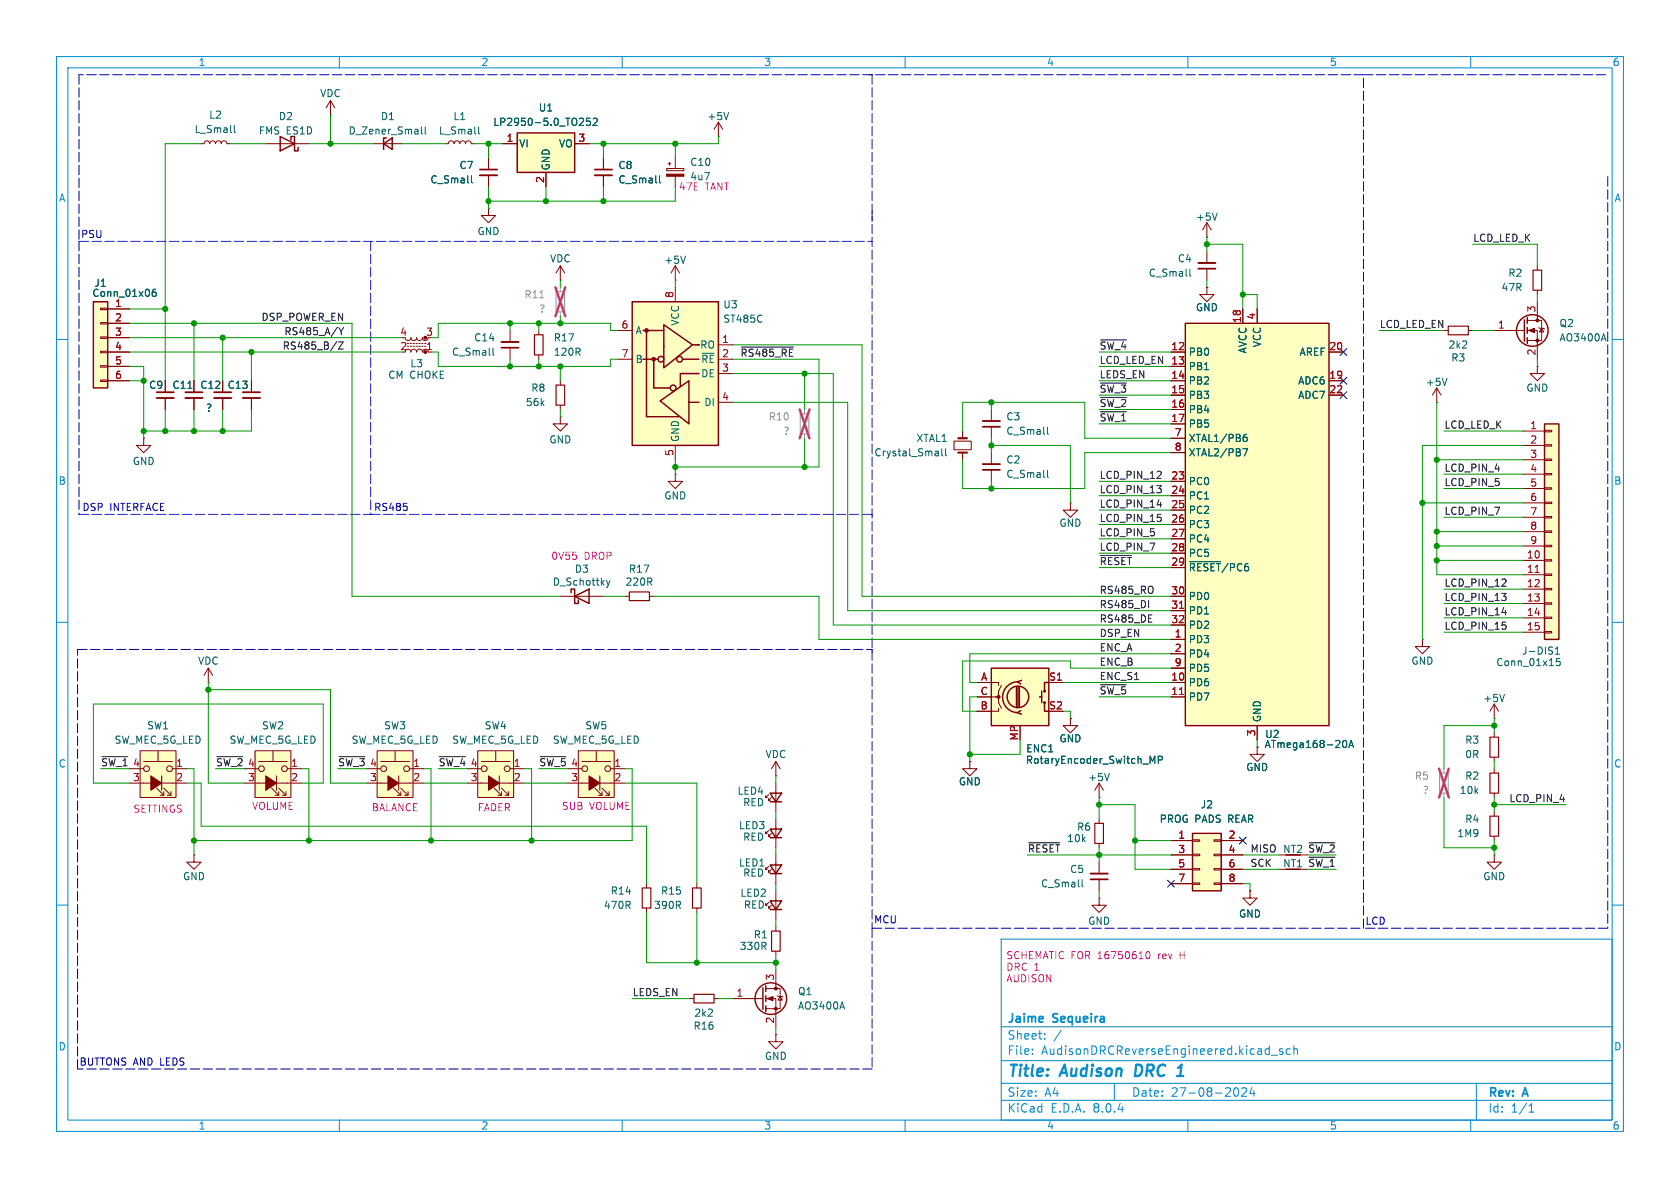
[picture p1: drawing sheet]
<svg xmlns="http://www.w3.org/2000/svg" width="297mm" height="210mm" viewBox="0 0 297 210" stroke-linecap="round" stroke-linejoin="round" font-family="sans-serif">
<g fill="none" stroke="#008bce" stroke-width=".18">
<path d="M10 10h277v190h-277zM12 12h273v186h-273zM60 10v2M110 10v2M160 10v2M210 10v2M260 10v2M10 60h2M285 60h2M10 110h2M285 110h2M10 160h2"/>
<path d="M285 160h2M177 166h108v32h-108zM60 198v2M110 198v2M160 198v2M177 194.5h108M177 191.5h108M177 187.5h108M177 181.5h108M182.5 186.3v.1M182.5 185.5v.1M184.7 183.6v.1"/>
<path d="M184.7 182.8v.1M187.6 182.1l-1.3 2M197 191.5v3M210 198v2M218.3 192.4l.2-.1a.81 .81 0 0 1 .5 .6 .81 .81 0 0 1-.3 .8h-.4M219.5 192.4l.6-.1 .2 .1 .1 .3-.9 1.1h.9M221.3 192.2l-.3 1.1h.9M221.7 192.8v1M224.7 186.5h1.2M226.7 185.5l-.3-.1-.2 .2v.2l.5 .2v.3h-.5M228.1 185.5l-.4-.1-.3 .3v.4l.1 .2h.6M228.7 185.5l.3-.1 .3 .1 .1 .9"/>
<path d="M228.7 184.9v1.5M260 198v2M261 191.5v6.5M270.3 196.6h.9M270.3 195.5l.4-.4v1.5"/>
</g>
<path d="M200.9 188.2l-.3 2h.5M208.1 190.2h1.1M208.7 188.5l.2-.3-.3 2" fill="none" stroke="#008bce" stroke-width=".4"/>
<path d="M34.3 151.1v1.3h1.3l-1.3 1.3-1.3-1.3h1.3M34.3 151.1h.1" fill="none" stroke="#840000" stroke-width=".18"/>
<path d="M24.8 132.7h6.3v8.3h-6.3z" fill="#ffffc2"/>
<g fill="none" stroke="#840000" stroke-width=".18">
<path d="M22.9 138.4h10.1M22.9 135.9h2.5M24.8 132.7h6.3v8.3h-6.3zM25.4 134.6h5.1M27.7 139.3l1.3 1.3M27.9 132.8v1.8M28.6 137.2v2.5M29 140v.6h-.7M29 139.3l1.2 1.3M30.2 140v.6h-.6M30.5 135.9h2.5"/>
<circle cx="25.9" cy="135.9" r=".51"/>
<circle cx="30" cy="135.9" r=".51"/>
</g>
<path d="M26.7 137.2l1.9 1.2-1.9 1.3z" fill="#840000" stroke="#840000" stroke-width=".18"/>
<path d="M45.1 132.7h6.3v8.3h-6.3z" fill="#ffffc2"/>
<g fill="none" stroke="#840000" stroke-width=".18">
<path d="M86.4 36.8v1.3h1.2l-1.2 1.3-1.3-1.3h1.3M86.4 36.8h.1M86.4 27.9v2.1M86.4 31v2M106.7 27.9v2.1M106.7 31v2M213.4 39.4v2.5M213.4 39.4l.7 1.2M213.4 39.4l-.8 1.2M90.2 58.4v2.1M95.2 58.4v.8M99.1 49.5h.1"/>
<path d="M99.1 47l-.8 1.3M99.1 47v2.5M99.1 47l.7 1.3M213.4 41.9h.1M213.4 50.8v1.3h-1.3l1.3 1.2 1.2-1.2h-1.2M213.4 50.8h.1M213.4 44.5v2M213.4 47.5v2M90.2 61.5v2M95.2 62.7v.8M168.7 78h3v1.5h-3zM170.2 76.2v1.3"/>
<path d="M175.3 72.4v2M175.3 75.4v2.1M170.2 80v1.3M175.3 80v2M175.3 83.1v2M36.8 118.1l-.7 1.3M36.8 118.1v2.6M36.8 118.1l.8 1.3M36.8 120.7h.1M43.2 138.4h10.1M43.2 135.9h2.5M45.1 132.7h6.3v8.3h-6.3z"/>
<path d="M45.7 134.6h5.1M48 139.3l1.3 1.3M48.3 132.8v1.8M48.9 137.2v2.5M49.3 140v.6h-.7M49.3 139.3l1.2 1.3M50.5 140v.6h-.6M50.8 135.9h2.5M171.4 134.6v1.3h-1.2l1.2 1.3 1.3-1.3h-1.3M171.4 134.6h.1M194.3 158.8v1.2h1.3l-1.3 1.3-1.3-1.3h1.3M194.3 158.8h.1"/>
<path d="M194.3 152.4v2M194.3 155.4v2.1M221 157.5v1.3h1.2l-1.2 1.2-1.3-1.2h1.3M221 157.5h.1M226.1 153.7h2.5M226.1 151.1h2.5"/>
<circle cx="46.2" cy="135.9" r=".51"/>
<circle cx="50.3" cy="135.9" r=".51"/>
</g>
<path d="M47 137.2l1.9 1.2-1.9 1.3z" fill="#840000" stroke="#840000" stroke-width=".18"/>
<path d="M84.8 31h3.1M105.2 31h3M211.8 46.5h3.1M88.6 60.5h3.1M173.7 74.4h3.1M173.7 82h3.1M192.8 154.4h3" fill="none" stroke="#840000" stroke-width=".33"/>
<path d="M84.8 30h3.1M105.2 30h3M211.8 47.5h3.1M88.6 61.5h3.1M173.7 75.4h3.1M173.7 83.1h3.1M192.8 155.4h3" fill="none" stroke="#840000" stroke-width=".3"/>
<g fill="none" stroke="#006464" stroke-width=".18">
<path d="M83.3 31.1v1.1l.2 .1M116.6 31.1v1.1l.2 .1M215.2 37.7l-.4 1.2M210.3 47.6v1.1l.2 .1M87.2 61.5v1.1l.1 .2M165.8 79.8l.1 .8M166.5 79.3v1.1l.2 .2M167.2 79.3v1.1l.1 .2M185.2 75.5v1.1l.1 .2M165.9 80.5l-.1 .1M165.9 80l-.1 .1M185.2 83.1v1.1l.1 .2"/>
<path d="M191.3 155.5v1.1l.2 .2"/>
</g>
<path d="M169.4 77.5h1.5M169.4 80h1.5" fill="none" stroke="#840000" stroke-width=".38"/>
<path d="M98.3 51.6h1.5v3.5h-1.5z" fill="none" stroke="#a1a1a1" stroke-width=".2"/>
<path d="M99.1 50.8v.8M99.1 55.1v.8" fill="none" stroke="#a1a1a1" stroke-width=".18"/>
<path d="M95.4 52.6h.8" fill="none" stroke="#989898" stroke-width=".18"/>
<path d="M98.2 50.8l1.7 5.1M99.9 50.8l-1.7 5.1" fill="none" stroke="#e65255" stroke-width=".46"/>
<path d="M94.5 59.2h1.5v3.5h-1.5z" fill="none" stroke="#840000" stroke-width=".2"/>
<path d="M175.3 118.1h10.1v10.2h-10.1z" fill="#ffffc2"/>
<g fill="none" stroke="#840000" stroke-width=".25">
<path d="M175.3 118.1h10.1v10.2h-10.1zM179.7 121.4v3.6M180 120.5a2.73 2.73 0 0 0-2.8 2.7 2.73 2.73 0 0 0 2.8 2.8M180 121.4v3.6M180.2 121.4v3.6M180.5 125.6l-.7 .4 .8 .2M180.6 120.3l-.8 .2 .7 .4M183.8 123.2h.3M184.1 122.2v2M184.7 124.2v1.5h.7M185.4 120.7h-.7v1.5"/>
<circle cx="180" cy="123.2" r="1.9"/>
<circle cx="184.7" cy="122.2" r=".13"/>
<circle cx="184.7" cy="124.2" r=".13"/>
</g>
<circle cx="176.5" cy="123.2" r=".25" fill="#840000" stroke="#840000" stroke-width=".18"/>
<path d="M172.7 120.7h3.8v.5M172.7 123.2h3.8v1l.5 1M176.5 125.2v.5h-3.8M177 121.2l-.5 1v1h-.5M185.4 120.7h2.6M189.2 127v1.3h-1.2l1.2 1.2 1.3-1.2h-1.3M189.2 127h.1" fill="none" stroke="#840000" stroke-width=".18"/>
<path d="M203.3 133.7l.4 .9 .5-.9v1.2M204.8 134.3h.6l.1-.2-.1-.3-.6-.1v1.2" fill="none" stroke="#006464" stroke-width=".18"/>
<path d="M66.7 132.7h6.3v8.3h-6.3z" fill="#ffffc2"/>
<g fill="none" stroke="#840000" stroke-width=".18">
<path d="M64.8 138.4h10.1M64.8 135.9h2.5M66.7 132.7h6.3v8.3h-6.3zM67.3 134.6h5.1M69.6 139.3l1.3 1.3M69.8 132.8v1.8M70.5 137.2v2.5M70.9 140v.6h-.7M70.9 139.3l1.2 1.3M72.1 140v.6h-.6M72.4 135.9h2.5"/>
<circle cx="67.8" cy="135.9" r=".51"/>
<circle cx="71.9" cy="135.9" r=".51"/>
</g>
<path d="M68.6 137.2l1.9 1.2-1.9 1.3z" fill="#840000" stroke="#840000" stroke-width=".18"/>
<path d="M210.8 147.3h5.1v10.2h-5.1z" fill="#ffffc2"/>
<g fill="none" stroke="#840000" stroke-width=".18">
<path d="M194.3 138.4l.8 1.3M194.3 138.4v2.6M194.3 138.4l-.8 1.3M264.2 129.5v.8M264.2 133.9v.7M264.2 135.9v.8M194.3 141h.1M194.3 144.8v.7M194.3 149.1v.8M207 148.6h3.8M207 151.1h3.8M207 153.7h3.8"/>
<path d="M207 156.2h3.8M210.8 156.1h1.3v.2h-1.3zM210.8 153.5h1.3v.3h-1.3zM210.8 151h1.3v.3h-1.3zM210.8 148.5h1.3v.2h-1.3zM214.6 156.1h1.3v.2h-1.3zM214.6 153.5h1.3v.3h-1.3zM214.6 151h1.3v.3h-1.3zM214.6 148.5h1.3v.2h-1.3zM215.9 148.6h3.8M215.9 151.1h3.8M215.9 153.7h3.8"/>
<path d="M215.9 156.2h3.8M264.2 140.2v.8"/>
</g>
<path d="M210.8 147.3h5.1v10.2h-5.1z" fill="none" stroke="#840000" stroke-width=".25"/>
<path d="M196.1 136.7l-.4 1.3" fill="none" stroke="#006464" stroke-width=".18"/>
<path d="M263.4 136.7h1.5v3.5h-1.5zM263.4 130.3h1.5v3.6h-1.5zM193.5 145.5h1.6v3.6h-1.6z" fill="none" stroke="#840000" stroke-width=".2"/>
<path d="M273 74.9h2.6v38.1h-2.6z" fill="#ffffc2"/>
<g fill="none" stroke="#840000" stroke-width=".18">
<path d="M264.2 58.4h5.3M270 58.4h1.8v5.1M270 56.6h2.5v3.6h-2.5M271.8 47v.8M271.8 51.3v.8M271.8 53.3v3.3M272 57.9l.2 .1h.7l.1 .2M272.5 58l.4 .7h-.7zM269.2 76.2h3.8M269.2 78.7h3.8M273 78.6h1.3v.3h-1.3zM273 76.1h1.3v.2h-1.3z"/>
<path d="M269.2 99.1h3.8M269.2 81.3h3.8M269.2 83.8h3.8M269.2 86.4h3.8M269.2 88.9h3.8M269.2 91.4h3.8M269.2 94h3.8M269.2 96.5h3.8M273 98.9h1.3v.3h-1.3zM273 96.4h1.3v.2h-1.3zM273 93.9h1.3v.2h-1.3zM273 91.3h1.3v.3h-1.3z"/>
<path d="M273 88.8h1.3v.2h-1.3zM273 86.2h1.3v.3h-1.3zM273 83.7h1.3v.2h-1.3zM273 81.2h1.3v.2h-1.3zM269.2 101.6h3.8M269.2 104.1h3.8M269.2 106.7h3.8M269.2 109.2h3.8M269.2 111.8h3.8M273 111.6h1.3v.3h-1.3zM273 109.1h1.3v.2h-1.3zM273 106.6h1.3v.2h-1.3z"/>
<path d="M273 104h1.3v.3h-1.3zM273 101.5h1.3v.2h-1.3zM114.3 156.2v.8M114.3 160.5v.8"/>
</g>
<g fill="none" stroke="#840000" stroke-width=".25">
<path d="M269.5 56.5v3.8M270 56.1v1.1M270 57.9v1M270 59.7v1M273 74.9h2.6v38.1h-2.6z"/>
<circle cx="270.9" cy="58.4" r="2.79"/>
</g>
<path d="M271.4 101.2h.7" fill="none" stroke="#a90000" stroke-width=".18"/>
<path d="M283.5 59l.4 1.3M275 115.6h.7M275 114.7l.3-.3v1.2M275.8 116.4h-.6l-.1 .6 .2-.1h.4l.1 .2v.5l-.2 .1-.5-.1" fill="none" stroke="#006464" stroke-width=".18"/>
<path d="M271 47.8h1.5v3.5h-1.5zM113.5 157h1.6v3.5h-1.6z" fill="none" stroke="#840000" stroke-width=".2"/>
<g fill="#840000" stroke="#840000" stroke-width=".18">
<path d="M270.3 58.4l1-.4v.8z"/>
<circle cx="271.8" cy="60.2" r=".25"/>
<circle cx="271.8" cy="56.6" r=".25"/>
</g>
<path d="M84.5 132.7h6.3v8.3h-6.3z" fill="#ffffc2"/>
<g fill="none" stroke="#840000" stroke-width=".18">
<path d="M82.5 138.4h10.2M82.5 135.9h2.6M84.5 132.7h6.3v8.3h-6.3zM85.1 134.6h5.1M87.4 139.3l1.2 1.3M87.6 132.8v1.8M88.3 137.2v2.5M88.6 140v.6h-.6M88.6 139.3l1.3 1.3M89.9 140v.6h-.6M90.2 135.9h2.5"/>
<circle cx="85.6" cy="135.9" r=".51"/>
<circle cx="89.7" cy="135.9" r=".51"/>
</g>
<path d="M86.4 137.2l1.9 1.2-1.9 1.3z" fill="#840000" stroke="#840000" stroke-width=".18"/>
<path d="M102.2 132.7h6.4v8.3h-6.4z" fill="#ffffc2"/>
<g fill="none" stroke="#840000" stroke-width=".18">
<path d="M78.7 25.4h.5l.2-.4 .4-.1 .3 .1 .2 .4 .1-.4 .4-.1 .3 .1 .2 .4 .1-.4 .4-.1 .3 .1 .2 .4 .1-.4 .4-.1 .4 .1 .1 .4h.5M99.1 73.7v1.2h1.2l-1.2 1.3-1.3-1.3h1.3M99.1 73.7h.1M99.1 67.3v.8M99.1 71.6v.8M271.8 64.8v1.2h1.2l-1.2 1.3-1.3-1.3h1.3M271.8 64.8h.1M251.5 113v1.3h1.2l-1.2 1.3-1.3-1.3h1.3M251.5 113h.1M100.3 138.4h10.2M100.3 135.9h2.6M102.2 132.7h6.4v8.3h-6.4z"/>
<path d="M102.9 134.6h5M105.2 139.3l1.2 1.3M105.4 132.8v1.8M106 137.2v2.5M106.4 140v.6h-.6M106.4 139.3l1.3 1.3M107.7 140v.6h-.6M107.9 135.9h2.6M222.2 132.1v1.3h-1.2l1.2 1.2 1.3-1.2h-1.3M222.2 132.1h.1M264.2 127h.1M264.2 124.5v2.5"/>
<path d="M264.2 124.5l-.8 1.2M264.2 124.5l.7 1.2M264.2 151.1v1.3h-1.3l1.3 1.3 1.2-1.3h-1.2M264.2 151.1h.1M264.2 143.5v.8M264.2 147.8v.8"/>
<circle cx="103.4" cy="135.9" r=".51"/>
<circle cx="107.4" cy="135.9" r=".51"/>
</g>
<path d="M104.1 137.2l1.9 1.2-1.9 1.3z" fill="#840000" stroke="#840000" stroke-width=".18"/>
<path d="M98.3 68.1h1.5v3.5h-1.5zM263.4 144.3h1.5v3.5h-1.5z" fill="none" stroke="#840000" stroke-width=".2"/>
<path d="M84.6 22.4v1.1l.2 .2M266 122.8l-.4 1.2" fill="none" stroke="#006464" stroke-width=".18"/>
<path d="M254.5 136.7h1.5v3.5h-1.5z" fill="none" stroke="#a1a1a1" stroke-width=".2"/>
<path d="M255.3 135.9v.8M255.3 140.2v.8" fill="none" stroke="#a1a1a1" stroke-width=".18"/>
<path d="M254.4 135.9l1.7 5.1M256.1 135.9l-1.7 5.1" fill="none" stroke="#e65255" stroke-width=".46"/>
<path d="M91.4 23.5h10.2v7h-10.2z" fill="#ffffc2"/>
<path d="M67.8 25.4l1.5-1v2zM68.3 24.4h-.5v2M91.4 23.5h10.2v7h-10.2z" fill="none" stroke="#840000" stroke-width=".25"/>
<g fill="none" stroke="#840000" stroke-width=".18">
<path d="M66 25.4h5.1M88.9 25.4h2.5M96.5 30.5v2.5M101.6 25.4h2.5M127 24.1h.1M127 21.6l-.8 1.3M127 21.6v2.5M127 21.6l.8 1.3M119.4 49.5h.1M119.4 47l-.8 1.3M119.4 47v2.5M119.4 47l.7 1.3"/>
<path d="M255.3 58.4h.7M259.6 58.4h.7M254 71.1h.1M254 68.6l.8 1.3M254 68.6v2.5M254 68.6l-.8 1.3"/>
</g>
<path d="M128.8 19.9l-.4 1.3M74.5 22.4v1.1l.2 .2M75.2 22.4v1.1l.2 .2M104.3 20.9h-.6v.6l.1-.1h.5l.1 .2-.1 .4-.2 .2-.4-.2M104.9 21l.4-.1 .3 .4-.8 .9h.8M121.2 45.3l-.4 1.3M255.8 66.9l-.4 1.2" fill="none" stroke="#006464" stroke-width=".18"/>
<path d="M256 57.7h3.6v1.5h-3.6z" fill="none" stroke="#840000" stroke-width=".2"/>
<path d="M209.5 57.2h25.4v71.1h-25.4z" fill="#ffffc2"/>
<path d="M209.5 57.2h25.4v71.1h-25.4z" fill="none" stroke="#840000" stroke-width=".25"/>
<g fill="none" stroke="#840000" stroke-width=".18">
<path d="M117.9 29.8h3v.4h-3zM118.1 29h.5M118.4 28.7v.5M119.4 27.9v1.9M119.4 31.2v1.8M219.7 54.6v2.6M222.2 54.6v2.6M207 62.2h2.5M207 64.8h2.5M207 67.3h2.5M207 69.9h2.5M207 72.4h2.5"/>
<path d="M207 74.9h2.5M207 77.5h2.5M234.9 62.2h2.6M234.9 67.3h2.6M234.9 69.9h2.6M207 85.1h2.5M207 87.6h2.5M207 90.2h2.5M207 92.7h2.5M207 95.3h2.5M207 97.8h2.5M207 80h2.5"/>
<path d="M207 113h2.5M207 115.6h2.5M207 100.3h2.5M207 105.4h2.5M207 108h2.5M207 110.5h2.5M207 118.1h2.5M207 120.7h2.5M207 123.2h2.5M222.2 128.3v2.5M137.2 182.9v1.3h1.2l-1.2 1.2-1.3-1.2h1.3M137.2 182.9h.1"/>
</g>
<path d="M208.5 107.5h.7M208.5 122.8h.7" fill="none" stroke="#a90000" stroke-width=".18"/>
<path d="M219.7 79.3h.9l-.6 1.3M219.8 77.4l.5-.1 .2 .2-.1 .5h-.4l-.2-.1M220.4 76.8h-.4l-.2 .3M210.3 99.3h5.5M237.4 131.1l.3-.2a.68 .68 0 0 1 .4 .6 .68 .68 0 0 1-.4 .7l-.3-.3M238.4 132.2l.5-1.3 .4 1.3M238.6 131.8h.6" fill="none" stroke="#006464" stroke-width=".18"/>
<path d="M117.9 30.8h3v.4h-3z" fill="#840000" stroke="#840000" stroke-width=".18"/>
<path d="M111.8 53.3h15.2v25.4h-15.2z" fill="#ffffc2"/>
<g fill="none" stroke="#840000" stroke-width=".25">
<path d="M49.5 24.1l2.6 1.3-2.6 1.3zM51.4 24.8v-.7h.7v2.6h.6v-.7M111.8 53.3h15.2v25.4h-15.2zM113.7 58.4h3.6M114.3 58.4v15.3h5.7M117.3 57.4l5.1 3.6-5.1 4zM113.7 63.5h2.6M115.6 63.5v5.1h2.9M116.7 70.9l5.1-3.6v7.6zM120.6 63.5h3M121.9 71.1h1.7M122.6 61h1h-.2"/>
<path d="M123.6 66h-3.3v2.3M101 104.8v-.7h.6v2.6h.6v-.7M101.6 105.4l2.5-1.3v2.6zM136.1 159.3h2.1l-1 1.5zM136.1 146.6h2.1l-1 1.5zM136.1 148.1h2.1M134.9 174.6v3.8M135.4 174.2v1.1M135.4 176v1M135.4 177.8v1M136.1 160.8h2.1"/>
<circle cx="116.8" cy="63.5" r=".51"/>
<circle cx="119" cy="68.6" r=".51"/>
<circle cx="120.1" cy="63.5" r=".51"/>
<circle cx="136.3" cy="176.5" r="2.79"/>
</g>
<g fill="#840000" stroke="#840000" stroke-width=".25">
<circle cx="115.6" cy="63.5" r=".28"/>
<circle cx="114.3" cy="58.4" r=".28"/>
</g>
<g fill="none" stroke="#840000" stroke-width=".18">
<path d="M58.4 17.8l-.7 1.3M58.4 17.8v2.5M58.4 17.8l.8 1.3M35.6 25.4h.5l.1-.4 .4-.1 .3 .1 .2 .4 .1-.4 .4-.1 .3 .1 .2 .4 .1-.4 .4-.1 .4 .1 .1 .4 .2-.4 .3-.1 .4 .1 .1 .4h.5M47 25.4h7.6M58.4 20.3h.1M109.2 58.4h2.6M119.4 50.8v2.5M109.2 63.5h2.6M119.4 78.7v2.6M127 61h2.5M127 63.5h2.5"/>
<path d="M127 66h2.5M127 71.1h2.5M119.4 83.8v1.3h1.2l-1.2 1.3-1.3-1.3h1.3M119.4 83.8h.1M189.2 88.9v1.3h-1.2l1.2 1.2 1.3-1.2h-1.3M189.2 88.9h.1M99.1 105.4h7.6M110.5 105.4h.8M114.8 105.4h.8M123.2 156.2v.8M135.9 159.5l-.5 .5v-.2v.2h.2M135.9 146.8l-.5 .5v-.2v.2h.2"/>
<path d="M136.4 147.3l-.5 .5v-.2v.2h.2M137.2 144.8v5.1M137.2 157.5v5.1M121.9 176.5h.8M123.2 160.5v.8M126.2 176.5h.8M129.5 176.5h5.4M135.4 176.5h1.8v5.1M135.4 174.8h2.5v3.5h-2.5M136.4 160l-.5 .5v-.2v.2h.2M137.2 163.8v.8M137.2 168.1v.8"/>
<path d="M137.2 171.5v3.3M137.4 176l.1 .1h.8l.1 .2M137.9 176.1l.4 .7h-.8z"/>
</g>
<path d="M141.5 73.2h1.5v3.5h-1.5z" fill="none" stroke="#a1a1a1" stroke-width=".2"/>
<path d="M142.2 72.4v.8M142.2 76.7v.8" fill="none" stroke="#a1a1a1" stroke-width=".18"/>
<path d="M141.4 72.4l1.7 5.1M143.1 72.4l-1.7 5.1" fill="none" stroke="#e65255" stroke-width=".46"/>
<g fill="#840000" stroke="#840000" stroke-width=".18">
<path d="M135.6 176.5l1.1-.4v.8z"/>
<circle cx="137.2" cy="178.3" r=".25"/>
<circle cx="137.2" cy="174.8" r=".25"/>
</g>
<path d="M41.4 22.2v1.1l.2 .1M107.2 102.6l.3 .8M107.5 103.4l-.3 .5M107.8 102.6l-.3 .8M148.9 177.1l.4 1.3" fill="none" stroke="#006464" stroke-width=".18"/>
<path d="M111.3 104.6h3.5v1.6h-3.5zM122.4 157h1.6v3.5h-1.6zM122.7 175.8h3.5v1.5h-3.5zM136.4 164.6h1.5v3.5h-1.5z" fill="none" stroke="#840000" stroke-width=".2"/>
<path d="M16.5 53.3h2.5v15.3h-2.5z" fill="#ffffc2"/>
<g fill="none" stroke="#840000" stroke-width=".18">
<path d="M86.4 27.9v2.1M86.4 31v2M88.9 25.4h2.5M96.5 30.5v2.5M101.6 25.4h2.5M106.7 27.9v2.1M106.7 31v2M17.8 59.6h1.2v.2h-1.2zM17.8 57h1.2v.3h-1.2zM17.8 54.5h1.2v.2h-1.2zM19 54.6h3.9M19 57.2h3.9"/>
<path d="M19 59.7h3.9M71.6 59.7l.2 .3 .3 .2 .4-.2 .1-.3 .2 .3 .3 .2 .4-.1 .2-.4 .1 .3 .2 .2 .5-.1 .2-.4 .2 .4 .4 .1 .3-.2 .1-.3M213.4 50.8h.1M219.7 54.6v2.6M222.2 54.6v2.6M17.8 67.2h1.2v.2h-1.2zM17.8 64.6h1.2v.3h-1.2zM17.8 62.1h1.2v.3h-1.2zM19 62.2h3.9M19 64.8h3.9M19 67.3h3.9M25.4 77.5v1.2h1.3l-1.3 1.3-1.3-1.3h1.3"/>
<path d="M25.4 77.5h.1M29.2 67.3v2M29.2 70.4v2M34.3 67.3v2M34.3 70.4v2M39.4 67.3v2M39.4 70.4v2M44.4 67.3v2M44.4 70.4v2M71.6 62.2l.2-.3 .3-.2 .4 .2 .1 .3 .2-.3 .3-.2 .4 .1 .2 .4 .2-.4 .4-.1 .3 .2 .1 .3 .2-.4 .4-.1 .3 .2 .1 .3M72 61.2h.3M72 60.7h.3"/>
<path d="M72.5 61.2h.3M72.5 60.7h.3M73 61.2h.3M73 60.7h.3M73.5 61.2h.3M73.5 60.7h.3M74 61.2h.3M74 60.7h.3M74.5 61.2h.3M74.5 60.7h.3M207 62.2h2.5M207 64.8h2.5"/>
<path d="M207 67.3h2.5M207 69.9h2.5M207 72.4h2.5M207 74.9h2.5M207 77.5h2.5M234.9 62.2h2.6M234.9 67.3h2.6M234.9 69.9h2.6M207 85.1h2.5M207 87.6h2.5M207 90.2h2.5M207 92.7h2.5"/>
<path d="M207 95.3h2.5M207 97.8h2.5M207 80h2.5M207 113h2.5M207 115.6h2.5M207 100.3h2.5M207 105.4h2.5M207 108h2.5M207 110.5h2.5M207 118.1h2.5M137.2 137.2h.1M137.2 134.6l-.8 1.3"/>
<path d="M137.2 134.6v2.6M137.2 138.4v5.1M137.2 134.6l.7 1.3M171.4 134.6h.1M172.7 120.7h2.6M172.7 123.2h2.6M172.7 125.7h2.6M185.4 120.7h2.6M189.2 127h.1M207 120.7h2.5M207 123.2h2.5M222.2 132.1h.1"/>
<path d="M222.2 128.3v2.5M135.9 153.2l-.5 .5v-.3v.3h.2M135.9 140.5l-.5 .5v-.3v.3h.2M136.4 153.7l-.5 .5v-.3v.3h.2M136.4 141l-.5 .5v-.3v.3h.2M137.2 151.1v5.1M207 148.6h3.8M207 151.1h3.8M207 153.7h3.8M207 156.2h3.8M215.9 148.6h3.8M215.9 151.1h3.8"/>
<path d="M215.9 153.7h3.8M215.9 156.2h3.8M221 157.5h.1"/>
</g>
<path d="M16.5 53.3h2.5v15.3h-2.5zM136.1 152.9h2.1l-1 1.5zM136.1 140.2h2.1l-1 1.5zM136.1 154.4h2.1M136.1 141.7h2.1" fill="none" stroke="#840000" stroke-width=".25"/>
<g fill="none" stroke="#006464" stroke-width=".18">
<path d="M83.3 31.1v1.1l.2 .1M104.3 20.9h-.6v.6l.1-.1h.5l.1 .2-.1 .4-.2 .2-.4-.2M104.9 21l.4-.1 .3 .4-.8 .9h.8M116.6 31.1v1.1l.2 .1M27.5 51.1l-.4 .1a.86 .86 0 0 0 0 1.2l.5-.1v-.4l-.2-.3-.4 .1-.1 .2M33.2 68.7h.7M219.7 79.3h.9l-.6 1.3M219.8 77.4l.5-.1 .2 .2-.1 .5h-.4l-.2-.1M220.4 76.8h-.4l-.2 .3M210.3 99.3h5.5M203.3 133.7l.4 .9 .5-.9v1.2M204.8 134.3h.6l.1-.2-.1-.3-.6-.1v1.2"/>
<path d="M237.4 131.1l.3-.2a.68 .68 0 0 1 .4 .6 .68 .68 0 0 1-.4 .7l-.3-.3M238.4 132.2l.5-1.3 .4 1.3M238.6 131.8h.6"/>
</g>
<path d="M27.7 70.4h3M32.8 70.4h3M37.8 70.4h3.1M42.9 70.4h3.1" fill="none" stroke="#840000" stroke-width=".33"/>
<path d="M27.7 69.3h3M32.8 69.3h3M37.8 69.3h3.1M42.9 69.3h3.1" fill="none" stroke="#840000" stroke-width=".3"/>
<g fill="none" stroke="#0f0f0f" stroke-width=".18">
<path d="M59.9 57.9l.4 .7M60.3 58.6v.6M60.7 57.9l-.4 .7M59.8 60.4h.9l-.9 1.3h.9M131 61.4h9.3M194.5 60.1h4.6M194.5 72.8h4.6M194.5 67.7h4.6M194.5 70.3h4.6M194.5 98.2h5.5M204.5 84.6h.8M204.5 85.8h.8l-.4 .5"/>
<path d="M204.6 89.2h.8M205.2 91.5v.6M205.2 83.4v.5M205.2 86.5v.5M203.1 106.2v1.2M203.1 110h.6M203.1 108.7h.6M265.5 103.6h.8M265.5 104.9h.8l-.5 .5M265.5 108.3h.8M266.2 102.5v.4M266.2 105.5v.5"/>
<path d="M266.2 110.6v.5M18 133.8h4.6M38.3 133.8h4.6M59.9 133.8h4.6M77.7 133.8h4.6M95.5 133.8h4.6M194.5 121.1h4.6M181.8 149h5.5M231.4 149h4.6M231.4 151.5h4.6"/>
</g>
<path d="M71.9 89.6v.5" fill="none" stroke="#0000c2" stroke-width=".18"/>
<path d="M202.6 168.7l.1-.4 .2-.1a.68 .68 0 0 1 .4 .6 .68 .68 0 0 1-.4 .7l-.2-.1-.1-.4" fill="none" stroke="#f0f" stroke-width=".18"/>
<g fill="none" stroke="#0000c2" stroke-width=".18" stroke-dasharray="1.7 .6">
<path d="M14 13.2v29.5M154.2 13.2h-.5M154.2 13.2h-140.2M154.2 13.2v25.9M241 13.2h43.2M241 13.2h-86.8M154.2 37.3v126.8M284.2 31.2v132.9M14 42.7h140.2M14 42.7v48.2M65.5 42.7v48.2M14 90.9h51.5"/>
<path d="M65.5 90.9h88.7M154.2 90.9v.3M13.7 114.8h140.5M154.2 114.8v.5M154.2 164.1v24.9M154.2 164.1h86.8M241 164.1v-150.9M284.2 164.1h-43.2M13.7 189v-74.2M154.2 189h-140.5"/>
</g>
<g fill="none" stroke="#009600" stroke-width=".18">
<path d="M35.6 25.4h-6.4v41.9M40.6 25.4h6.4M54.6 25.4h11.4M58.4 20.3v5.1M71.1 25.4h7.6M83.8 25.4h5.1M86.4 25.4v2.5M86.4 33v3.8M96.5 33v2.6M106.7 25.4v2.5M106.7 33v2.6M119.4 33v2.6h-33"/>
<path d="M119.4 25.4v2.5M127 24.1v1.3h-22.9M22.9 57.2h39.3v48.2h36.9M22.9 59.7h48.2M22.9 54.6h6.3M34.3 57.2v10.1M39.4 59.7v7.6M90.2 57.2v1.2M95.2 57.2v1.2M99.1 49.5v1.3M99.1 55.9v1.3M109.2 58.4h-1.3v-1.2h-30.4v2.5h-1.3"/>
<path d="M119.4 49.5v1.3M213.4 43.2h6.3v11.4M213.4 41.9v2.6M213.4 49.5v1.3M219.7 52.1h2.5v2.5M243.8 58.4h11.5M260.3 58.4h3.9M260.3 43.2h11.5v3.8M271.8 52.1v1.2M22.9 64.8h2.5v12.7M22.9 62.2h48.2M22.9 67.3h2.5"/>
<path d="M29.2 72.4v3.8M34.3 72.4v3.8M39.4 72.4v3.8M44.4 72.4v3.8h-19M44.4 62.2v5.1M76.2 62.2h1.3v2.6h30.4v-1.3h1.3M90.2 63.5v1.3M95.2 63.5v1.3M99.1 64.8v2.5M99.1 72.4v1.3M129.5 61h22.9v44.4h54.6M129.5 71.1h20.4v36.9h57.1"/>
<path d="M129.5 63.5h15.3v19.1h-25.4M129.5 66h17.8v44.5h59.7M142.2 66v6.4M142.2 77.5v5.1M170.2 76.2v-5.1h21.6v6.4h15.2M175.3 78.7h13.9v10.2M175.3 71.1v1.3M175.3 77.5v2.5M194.3 64.8h12.7M194.3 62.2h12.7M194.3 67.3h12.7M194.3 72.4h12.7"/>
<path d="M194.3 69.9h12.7M194.3 74.9h12.7M254 71.1v30.5h15.2M255.3 76.2h13.9M269.2 78.7h-17.7v34.3M271.8 63.5v1.3M119.4 81.3v2.5M175.3 85.1v1.3M194.3 87.6h12.7M194.3 95.3h12.7M194.3 90.2h12.7M194.3 85.1h12.7"/>
<path d="M194.3 97.8h12.7M194.3 92.7h12.7M207 80h-15.2v6.4h-21.6v-5.1M251.5 88.9h17.7M254 94h15.2M254 81.3h15.2M254 96.5h15.2M254 99.1h15.2M255.3 86.4h13.9M255.3 83.8h13.9M255.3 91.4h13.9M106.7 105.4h3.8"/>
<path d="M115.6 105.4h29.2v7.6h62.2M194.3 100.3h12.7M207 118.1h-17.8v-1.3h-19v8.9h2.5M207 115.6h-35.6v5.1h1.3M255.3 106.7h13.9M255.3 104.1h13.9M255.3 111.8h13.9M255.3 109.2h13.9M17.8 135.9h5.1M22.9 138.4h-6.4v-13.9h40.6v13.9h-3.8M33 135.9h1.3v15.2M33 138.4h2.6v7.7h78.7v10.1"/>
<path d="M36.8 120.7v17.7h6.4M36.8 121.9h21.6v16.5h6.4M38.1 135.9h5.1M53.3 135.9h1.3v12.7M59.7 135.9h5.1M74.9 135.9h1.3v12.7M74.9 138.4h7.6M77.5 135.9h5M92.7 135.9h1.3v12.7M92.7 138.4h7.6M95.2 135.9h5.1M110.5 135.9h1.3v12.7h-77.5"/>
<path d="M110.5 138.4h12.7v17.8M137.2 137.2v1.2M172.7 123.2h-1.3v11.4M180.3 130.8v2.6h-8.9M188 120.7h19M188 125.7h1.2v1.3M194.3 123.2h12.7M222.2 130.8v1.3M264.2 127v2.5M264.2 134.6v1.3M264.2 128.3h-8.9v7.6M137.2 143.5v1.3"/>
<path d="M137.2 149.9v1.2M137.2 156.2v1.3M181.6 151.1h25.4M194.3 141v3.8M194.3 149.9v2.5M194.3 157.5v1.3M194.3 142.2h6.4v11.5h6.3M200.7 148.6h6.3M219.7 151.1h6.4M219.7 153.7h6.4M219.7 156.2h1.3v1.3M231.1 151.1h5.1"/>
<path d="M231.1 153.7h5.1M255.3 141v8.9h8.9M264.2 141v2.5M264.2 148.6v2.5M264.2 142.2h12.7M111.8 176.5h10.1M114.3 161.3v8.9h22.9M123.2 161.3v8.9M127 176.5h2.5M137.2 162.6v1.2M137.2 168.9v2.6M137.2 181.6v1.3"/>
</g>
<path d="M236.9 61.6l1.2 1.2M236.9 66.7l1.2 1.2M236.9 69.2l1.2 1.3M238.1 61.6l-1.2 1.2M238.1 66.7l-1.2 1.2M238.1 69.2l-1.2 1.3M206.4 155.6l1.2 1.2M207.6 155.6l-1.2 1.2M219.1 148l1.2 1.2M220.3 148l-1.2 1.2" fill="none" stroke="#000084" stroke-width=".18"/>
<path d="M208.5 107.5h.7M208.5 122.8h.7" fill="none" stroke="#a90000" stroke-width=".18"/>
<g fill="#009600" stroke="#009600" stroke-width=".18">
<circle cx="25.4" cy="67.3" r=".46"/>
<circle cx="25.4" cy="76.2" r=".46"/>
<circle cx="29.2" cy="76.2" r=".46"/>
<circle cx="44.4" cy="62.2" r=".46"/>
<circle cx="34.3" cy="57.2" r=".46"/>
<circle cx="39.4" cy="59.7" r=".46"/>
<circle cx="39.4" cy="76.2" r=".46"/>
<circle cx="34.3" cy="76.2" r=".46"/>
<circle cx="29.2" cy="54.6" r=".46"/>
<circle cx="95.2" cy="57.2" r=".46"/>
<circle cx="123.2" cy="170.2" r=".46"/>
<circle cx="137.2" cy="170.2" r=".46"/>
<circle cx="90.2" cy="57.2" r=".46"/>
<circle cx="94" cy="148.6" r=".46"/>
<circle cx="54.6" cy="148.6" r=".46"/>
<circle cx="34.3" cy="148.6" r=".46"/>
<circle cx="36.8" cy="121.9" r=".46"/>
<circle cx="86.4" cy="35.6" r=".46"/>
<circle cx="86.4" cy="25.4" r=".46"/>
<circle cx="106.7" cy="35.6" r=".46"/>
<circle cx="106.7" cy="25.4" r=".46"/>
<circle cx="96.5" cy="35.6" r=".46"/>
<circle cx="99.1" cy="57.2" r=".46"/>
<circle cx="119.4" cy="25.4" r=".46"/>
<circle cx="76.2" cy="148.6" r=".46"/>
<circle cx="58.4" cy="25.4" r=".46"/>
<circle cx="119.4" cy="82.6" r=".46"/>
<circle cx="95.2" cy="64.8" r=".46"/>
<circle cx="142.2" cy="66" r=".46"/>
<circle cx="99.1" cy="64.8" r=".46"/>
<circle cx="90.2" cy="64.8" r=".46"/>
<circle cx="142.2" cy="82.6" r=".46"/>
<circle cx="175.3" cy="86.4" r=".46"/>
<circle cx="171.4" cy="133.4" r=".46"/>
<circle cx="251.5" cy="88.9" r=".46"/>
<circle cx="254" cy="81.3" r=".46"/>
<circle cx="254" cy="94" r=".46"/>
<circle cx="264.2" cy="142.2" r=".46"/>
<circle cx="254" cy="99.1" r=".46"/>
<circle cx="264.2" cy="149.9" r=".46"/>
<circle cx="264.2" cy="128.3" r=".46"/>
<circle cx="254" cy="96.5" r=".46"/>
<circle cx="194.3" cy="151.1" r=".46"/>
<circle cx="194.3" cy="142.2" r=".46"/>
<circle cx="200.7" cy="148.6" r=".46"/>
<circle cx="175.3" cy="71.1" r=".46"/>
<circle cx="213.4" cy="43.2" r=".46"/>
<circle cx="175.3" cy="78.7" r=".46"/>
<circle cx="219.7" cy="52.1" r=".46"/>
</g>
<g font-size="2.8" fill="#008bce">
<text x="178" y="190.9">Title:</text>
<text x="187.7" y="190.9">Audison</text>
<text x="201.5" y="190.9">DRC</text>
</g>
<g font-size="2.1" fill="#008bce">
<text x="178" y="184">Sheet:</text>
<text x="178" y="181.2">Jaime</text>
<text x="186.2" y="181.2">Sequeira</text>
<text x="178" y="186.7">File:</text>
<text x="184.1" y="186.7">AudisonDRCReverseEngineered.kicad_sch</text>
<text x="178" y="196.9">KiCad</text>
<text x="178" y="194.1">Size:</text>
<text x="184.7" y="194.1">A4</text>
<text x="185.7" y="196.9">E.D.A.</text>
<text x="193.3" y="196.9">8.0.4</text>
<text x="200" y="194.1">Date:</text>
<text x="207" y="194.1">27-08-2024</text>
<text x="263" y="194.3">Rev:</text>
<text x="263" y="196.9">Id:</text>
<text x="267.1" y="196.9">1/1</text>
<text x="269.4" y="194.3">A</text>
</g>
<g font-size="1.8" fill="#008bce">
<text x="35" y="11.9">1</text>
<text x="85" y="11.9">2</text>
<text x="135" y="11.9">3</text>
<text x="185" y="11.9">4</text>
<text x="235" y="11.9">5</text>
<text x="285" y="11.9">6</text>
<text x="10.3" y="35.9">A</text>
<text x="285.3" y="35.9">A</text>
<text x="10.3" y="85.9">B</text>
<text x="285.3" y="85.9">B</text>
<text x="10.3" y="135.9">C</text>
<text x="285.3" y="135.9">C</text>
<text x="10.3" y="185.9">D</text>
<text x="285.3" y="185.9">D</text>
<text x="35" y="199.9">1</text>
<text x="85" y="199.9">2</text>
<text x="135" y="199.9">3</text>
<text x="185" y="199.9">4</text>
<text x="235" y="199.9">5</text>
<text x="285" y="199.9">6</text>
</g>
<g font-size="1.8" fill="#006464">
<text x="56.5" y="17.4">VDC</text>
<text x="34.3" y="23.7">L_Small</text>
<text x="36.9" y="21.2">L2</text>
<text x="45.7" y="24">FMS ES1D</text>
<text x="49.2" y="21.4">D2</text>
<text x="61.5" y="24">D_Zener_Small</text>
<text x="67.2" y="21.4">D1</text>
<text x="77.5" y="24">L_Small</text>
<text x="80.1" y="21.4">L1</text>
<text x="87.1" y="22.5">LP2950-5.0_TO252</text>
<text x="95.1" y="19.9">U1</text>
<text x="125" y="21.4">+5V</text>
<text x="91.7" y="26.3">VI</text>
<text x="98.7" y="26.3">VO</text>
<text x="121.9" y="29.5">C10</text>
<text x="76" y="32.6">C_Small</text>
<text x="81.1" y="30.1">C7</text>
<text x="97.4" y="30.2" transform="rotate(-90 97.4 30.2)">GND</text>
<text x="109.2" y="30.1">C8</text>
<text x="109.2" y="32.6">C_Small</text>
<text x="84.3" y="41.8">GND</text>
<text x="211.3" y="39.2">+5V</text>
<text x="97.1" y="46.6">VDC</text>
<text x="117.3" y="46.8">+5V</text>
<text x="208.1" y="46.6">C4</text>
<text x="16.2" y="52.7">Conn_01x06</text>
<text x="16.6" y="50.9">J1</text>
<text x="203" y="49.1">C_Small</text>
<text x="265.3" y="51.7">47R</text>
<text x="266.5" y="49.1">R2</text>
<text x="112.3" y="59.3">A</text>
<text x="120.2" y="57.7" transform="rotate(-90 120.2 57.7)">VCC</text>
<text x="127.8" y="54.7">U3</text>
<text x="127.8" y="57.3">ST485C</text>
<text x="211.3" y="55.2">GND</text>
<text x="275.6" y="58">Q2</text>
<text x="72.4" y="65.1">L3</text>
<text x="79.8" y="63.1">C_Small</text>
<text x="83.7" y="60.5">C14</text>
<text x="97.8" y="63.1">120R</text>
<text x="97.8" y="60.6">R17</text>
<text x="112.3" y="64.4">B</text>
<text x="123.7" y="61.8">RO</text>
<text x="123.9" y="64.4">~{RE}</text>
<text x="210.1" y="63.1">PB0</text>
<text x="210.1" y="65.6">PB1</text>
<text x="220.6" y="62.6" transform="rotate(-90 220.6 62.6)">AVCC</text>
<text x="223.1" y="61.5" transform="rotate(-90 223.1 61.5)">VCC</text>
<text x="229.6" y="63.1">AREF</text>
<text x="256" y="61.8">2k2</text>
<text x="256.5" y="64.1">R3</text>
<text x="275.6" y="60.6">AO3400A</text>
<text x="26.3" y="68.9">C9</text>
<text x="30.4" y="68.9">C11</text>
<text x="35.3" y="68.9">C12</text>
<text x="40.1" y="68.9">C13</text>
<text x="68.5" y="67.2">CM CHOKE</text>
<text x="92.9" y="72">56k</text>
<text x="93.8" y="69.4">R8</text>
<text x="123.9" y="66.9">DE</text>
<text x="124.4" y="72">DI</text>
<text x="210.1" y="68.2">PB2</text>
<text x="210.1" y="70.7">PB3</text>
<text x="229.4" y="68.2">ADC6</text>
<text x="229.4" y="70.7">ADC7</text>
<text x="252" y="68.4">+5V</text>
<text x="269.7" y="69.4">GND</text>
<text x="36.3" y="73">?</text>
<text x="177.8" y="74.5">C3</text>
<text x="177.8" y="77.1">C_Small</text>
<text x="210.1" y="73.3">PB4</text>
<text x="210.1" y="75.8">PB5</text>
<text x="23.4" y="82.4">GND</text>
<text x="97" y="78.6">GND</text>
<text x="120.2" y="78.2" transform="rotate(-90 120.2 78.2)">GND</text>
<text x="154.5" y="80.9">Crystal_Small</text>
<text x="161.9" y="78.3">XTAL1</text>
<text x="177.8" y="82.1">C2</text>
<text x="210.1" y="78.3">XTAL1/PB6</text>
<text x="210.1" y="80.9">XTAL2/PB7</text>
<text x="117.3" y="88.5">GND</text>
<text x="177.8" y="84.7">C_Small</text>
<text x="210.1" y="86">PC0</text>
<text x="210.1" y="88.5">PC1</text>
<text x="187.2" y="93.3">GND</text>
<text x="210.1" y="91">PC2</text>
<text x="210.1" y="93.6">PC3</text>
<text x="101.5" y="101.4">D3</text>
<text x="111.1" y="101.4">R17</text>
<text x="210.1" y="96.1">PC4</text>
<text x="210.1" y="98.7">PC5</text>
<text x="210.1" y="101.2">~{RESET}/PC6</text>
<text x="97.6" y="103.7">D_Schottky</text>
<text x="110.5" y="103.7">220R</text>
<text x="210.1" y="106.3">PD0</text>
<text x="210.1" y="113.9">PD3</text>
<text x="210.1" y="108.8">PD1</text>
<text x="210.1" y="111.4">PD2</text>
<text x="34.9" y="117.7">VDC</text>
<text x="210.1" y="116.4">PD4</text>
<text x="210.1" y="119">PD5</text>
<text x="249.4" y="117.7">GND</text>
<text x="264.4" y="118">Conn_01x15</text>
<text x="269" y="115.9">J-DIS1</text>
<text x="210.1" y="121.5">PD6</text>
<text x="210.1" y="124.1">PD7</text>
<text x="262.1" y="124.3">+5V</text>
<text x="20.2" y="131.7">SW_MEC_5G_LED</text>
<text x="25.9" y="129.1">SW1</text>
<text x="40.5" y="131.7">SW_MEC_5G_LED</text>
<text x="46.2" y="129.1">SW2</text>
<text x="62.1" y="131.7">SW_MEC_5G_LED</text>
<text x="67.8" y="129.1">SW3</text>
<text x="79.8" y="131.7">SW_MEC_5G_LED</text>
<text x="85.6" y="129.1">SW4</text>
<text x="97.6" y="131.7">SW_MEC_5G_LED</text>
<text x="103.4" y="129.1">SW5</text>
<text x="187.2" y="131.4">GND</text>
<text x="223.1" y="127.8" transform="rotate(-90 223.1 127.8)">GND</text>
<text x="223.6" y="130.7">U2</text>
<text x="258.9" y="131.7">R3</text>
<text x="135.2" y="134.2">VDC</text>
<text x="181.3" y="135.2">RotaryEncoder_Switch_MP</text>
<text x="181.3" y="133.2">ENC1</text>
<text x="220.2" y="136.5">GND</text>
<text x="223.5" y="132.4">ATmega168-20A</text>
<text x="258.9" y="134.2">0R</text>
<text x="130.3" y="140.7">LED4</text>
<text x="131.3" y="142.7">RED</text>
<text x="169.4" y="139">GND</text>
<text x="192.3" y="138.3">+5V</text>
<text x="212.2" y="143.1">J2</text>
<text x="258" y="140.6">10k</text>
<text x="258.9" y="138">R2</text>
<text x="130.5" y="146.8">LED3</text>
<text x="131.3" y="148.8">RED</text>
<text x="188.5" y="149.1">10k</text>
<text x="190.3" y="147">R6</text>
<text x="204.9" y="145.6">PROG PADS REAR</text>
<text x="257.5" y="148.2">1M9</text>
<text x="258.9" y="145.6">R4</text>
<text x="32.3" y="155.8">GND</text>
<text x="130.5" y="153.4">LED1</text>
<text x="131.3" y="155.2">RED</text>
<text x="189.1" y="154.5">C5</text>
<text x="262.1" y="155.8">GND</text>
<text x="106.6" y="160.9">470R</text>
<text x="107.9" y="158.3">R14</text>
<text x="115.5" y="160.9">390R</text>
<text x="116.7" y="158.3">R15</text>
<text x="130.8" y="158.7">LED2</text>
<text x="131.4" y="160.8">RED</text>
<text x="183.9" y="157.1">C_Small</text>
<text x="133.2" y="166.1">R1</text>
<text x="192.3" y="163.7">GND</text>
<text x="218.9" y="162.4">GND</text>
<text x="130.7" y="168.1">330R</text>
<text x="122.6" y="179.9">2k2</text>
<text x="141" y="178.7">AO3400A</text>
<text x="141" y="176.1">Q1</text>
<text x="122.5" y="182.2">R16</text>
<text x="135.1" y="187.6">GND</text>
</g>
<g font-size="1.8" fill="#a90000">
<text x="89.5" y="25.1">1</text>
<text x="102.2" y="25.1">3</text>
<text x="96.3" y="32.5" transform="rotate(-90 96.3 32.5)">2</text>
<text x="119.1" y="52.8" transform="rotate(-90 119.1 52.8)">8</text>
<text x="20.2" y="54.4">1</text>
<text x="20.2" y="56.9">2</text>
<text x="20.2" y="59.4">3</text>
<text x="70.7" y="59.4">4</text>
<text x="75.2" y="59.4">3</text>
<text x="109.8" y="58.2">6</text>
<text x="219.5" y="57.2" transform="rotate(-90 219.5 57.2)">18</text>
<text x="222" y="56.6" transform="rotate(-90 222 56.6)">4</text>
<text x="264.7" y="58.2">1</text>
<text x="271.5" y="55.3" transform="rotate(-90 271.5 55.3)">3</text>
<text x="20.2" y="62">4</text>
<text x="20.2" y="64.5">5</text>
<text x="70.7" y="62">2</text>
<text x="75.2" y="62">1</text>
<text x="109.8" y="63.2">7</text>
<text x="127.6" y="60.7">1</text>
<text x="127.6" y="63.2">2</text>
<text x="127.6" y="65.8">3</text>
<text x="207" y="62">12</text>
<text x="207" y="64.5">13</text>
<text x="234.9" y="62">20</text>
<text x="271.5" y="62.9" transform="rotate(-90 271.5 62.9)">2</text>
<text x="20.2" y="67.1">6</text>
<text x="127.6" y="70.9">4</text>
<text x="207" y="67.1">14</text>
<text x="207" y="69.6">15</text>
<text x="234.9" y="67.1">19</text>
<text x="234.9" y="69.6">22</text>
<text x="207" y="72.1">16</text>
<text x="207" y="74.7">17</text>
<text x="207.6" y="77.2">7</text>
<text x="270.4" y="75.9">1</text>
<text x="119.1" y="80.7" transform="rotate(-90 119.1 80.7)">5</text>
<text x="207.6" y="79.8">8</text>
<text x="270.4" y="78.5">2</text>
<text x="270.4" y="81">3</text>
<text x="270.4" y="83.6">4</text>
<text x="207" y="84.8">23</text>
<text x="207" y="87.4">24</text>
<text x="207" y="89.9">25</text>
<text x="270.4" y="86.1">5</text>
<text x="270.4" y="88.6">6</text>
<text x="207" y="92.5">26</text>
<text x="207" y="95">27</text>
<text x="270.4" y="91.2">7</text>
<text x="270.4" y="93.7">8</text>
<text x="207" y="97.5">28</text>
<text x="207" y="100.1">29</text>
<text x="269.8" y="98.8">10</text>
<text x="269.8" y="101.3">11</text>
<text x="270.4" y="96.3">9</text>
<text x="207" y="105.2">30</text>
<text x="207" y="107.7">31</text>
<text x="269.8" y="103.9">12</text>
<text x="269.8" y="106.4">13</text>
<text x="207" y="110.2">32</text>
<text x="207.6" y="112.8">1</text>
<text x="269.8" y="109">14</text>
<text x="269.8" y="111.5">15</text>
<text x="207.6" y="115.3">2</text>
<text x="207.6" y="117.9">9</text>
<text x="173.3" y="125.5">B</text>
<text x="173.3" y="122.9">C</text>
<text x="173.3" y="120.4">A</text>
<text x="185.4" y="120.4">S1</text>
<text x="185.4" y="125.5">S2</text>
<text x="207" y="120.4">10</text>
<text x="207" y="122.9">11</text>
<text x="180.1" y="131" transform="rotate(-90 180.1 131)">MP</text>
<text x="222" y="130.2" transform="rotate(-90 222 130.2)">3</text>
<text x="23.4" y="135.6">4</text>
<text x="31" y="135.6">1</text>
<text x="43.7" y="135.6">4</text>
<text x="51.4" y="135.6">1</text>
<text x="65.3" y="135.6">4</text>
<text x="73" y="135.6">1</text>
<text x="83.1" y="135.6">4</text>
<text x="90.7" y="135.6">1</text>
<text x="100.9" y="135.6">4</text>
<text x="108.5" y="135.6">1</text>
<text x="23.4" y="138.2">3</text>
<text x="31" y="138.2">2</text>
<text x="43.7" y="138.2">3</text>
<text x="51.4" y="138.2">2</text>
<text x="65.3" y="138.2">3</text>
<text x="73" y="138.2">2</text>
<text x="83.1" y="138.2">3</text>
<text x="90.7" y="138.2">2</text>
<text x="100.9" y="138.2">3</text>
<text x="108.5" y="138.2">2</text>
<text x="208.2" y="148.3">1</text>
<text x="217.1" y="148.3">2</text>
<text x="208.2" y="150.9">3</text>
<text x="208.2" y="153.4">5</text>
<text x="208.2" y="156">7</text>
<text x="217.1" y="150.9">4</text>
<text x="217.1" y="153.4">6</text>
<text x="217.1" y="156">8</text>
<text x="136.9" y="173.4" transform="rotate(-90 136.9 173.4)">3</text>
<text x="130.1" y="176.3">1</text>
<text x="136.9" y="181" transform="rotate(-90 136.9 181)">2</text>
</g>
<g font-size="1.8" fill="#f0f">
<text x="119.9" y="33.9">47E</text>
<text x="121.9" y="32.1">4u7</text>
<text x="124.7" y="33.9">TANT</text>
<text x="97.4" y="99.2">0V55</text>
<text x="103.2" y="99.2">DROP</text>
<text x="23.5" y="143.9">SETTINGS</text>
<text x="44.5" y="143.4">VOLUME</text>
<text x="65.6" y="143.6">BALANCE</text>
<text x="84.3" y="143.6">FADER</text>
<text x="99.2" y="143.4">SUB</text>
<text x="104.2" y="143.4">VOLUME</text>
<text x="177.8" y="169.8">SCHEMATIC FOR 16750610</text>
<text x="177.8" y="171.8">DRC 1</text>
<text x="177.8" y="173.9">AUDISON</text>
<text x="205" y="169.8">rev</text>
<text x="209" y="169.8">H</text>
</g>
<g font-size="1.8" fill="#0000c2">
<text x="14.2" y="42.3">PSU</text>
<text x="14.5" y="90.5">DSP</text>
<text x="19.4" y="90.5">INTERFACE</text>
<text x="66" y="90.5">RS485</text>
<text x="154.4" y="163.4">MCU</text>
<text x="241.3" y="163.7">LCD</text>
<text x="14" y="188.6">BUTTONS AND LEDS</text>
</g>
<g font-size="1.8" fill="#0f0f0f">
<text x="260.3" y="42.8">LCD_LED_K</text>
<text x="46.1" y="56.8">DSP_POWER_EN</text>
<text x="50.2" y="59.3">RS485_A/Y</text>
<text x="243.8" y="58.1">LCD_LED_EN</text>
<text x="49.9" y="61.9">RS485_B/Z</text>
<text x="130.8" y="63.2">~{RS485_RE}</text>
<text x="194.3" y="64.4">LCD_LED_EN</text>
<text x="194.3" y="61.9">~{SW_4}</text>
<text x="194.3" y="69.5">~{SW_3}</text>
<text x="194.3" y="67">LEDS_EN</text>
<text x="194.3" y="74.6">~{SW_1}</text>
<text x="194.3" y="72">~{SW_2}</text>
<text x="255.3" y="75.9">LCD_LED_K</text>
<text x="255.3" y="83.5">LCD_PIN_4</text>
<text x="194.3" y="89.8">LCD_PIN_14</text>
<text x="194.3" y="84.7">LCD_PIN_12</text>
<text x="194.3" y="87.3">LCD_PIN_13</text>
<text x="255.3" y="86">LCD_PIN_5</text>
<text x="194.3" y="94.9">LCD_PIN_5</text>
<text x="194.3" y="92.4">LCD_PIN_15</text>
<text x="255.3" y="91.1">LCD_PIN_7</text>
<text x="194.3" y="100">~{RESET}</text>
<text x="194.3" y="97.4">LCD_PIN_7</text>
<text x="194.3" y="107.6">RS485_DI</text>
<text x="194.3" y="105.1">RS485_RO</text>
<text x="255.3" y="103.8">LCD_PIN_12</text>
<text x="255.3" y="106.3">LCD_PIN_13</text>
<text x="194.3" y="112.7">DSP_EN</text>
<text x="194.3" y="110.1">RS485_DE</text>
<text x="255.3" y="108.9">LCD_PIN_14</text>
<text x="255.3" y="111.4">LCD_PIN_15</text>
<text x="194.3" y="117.8">ENC_B</text>
<text x="194.3" y="115.2">ENC_A</text>
<text x="194.3" y="120.3">ENC_S1</text>
<text x="194.3" y="122.8">~{SW_5}</text>
<text x="17.8" y="135.5">~{SW_1}</text>
<text x="38.1" y="135.5">~{SW_2}</text>
<text x="59.7" y="135.5">~{SW_3}</text>
<text x="77.5" y="135.5">~{SW_4}</text>
<text x="95.2" y="135.5">~{SW_5}</text>
<text x="266.7" y="141.9">LCD_PIN_4</text>
<text x="181.6" y="150.8">~{RESET}</text>
<text x="221" y="153.3">SCK</text>
<text x="221" y="150.8">MISO</text>
<text x="226.7" y="153.5">NT1 ~{SW_1}</text>
<text x="226.7" y="151">NT2 ~{SW_2}</text>
<text x="111.8" y="176.2">LEDS_EN</text>
</g>
<g font-size="1.8" fill="#989898">
<text x="92.6" y="52.9">R11</text>
<text x="95.2" y="55.5">?</text>
<text x="135.8" y="74.5">R10</text>
<text x="138.4" y="77.1">?</text>
<text x="250" y="138">R5</text>
<text x="251.4" y="140.6">?</text>
</g>
</svg>
